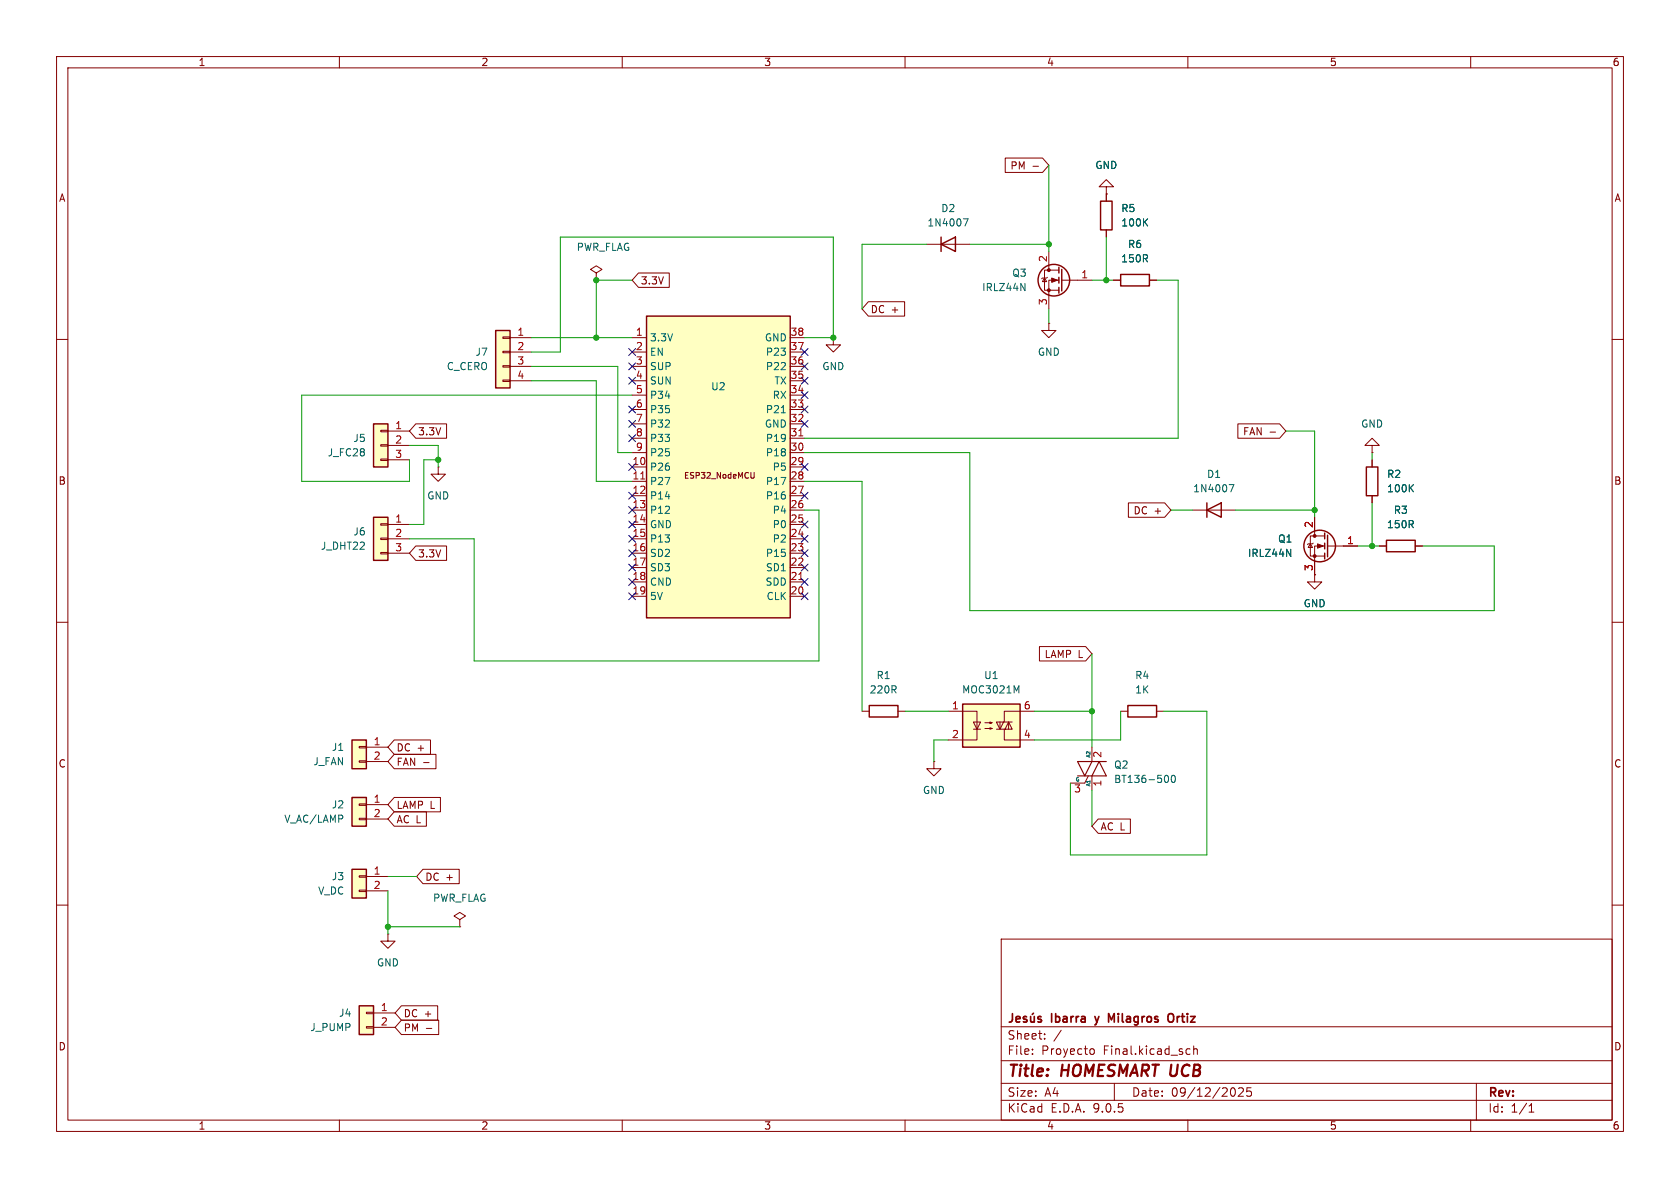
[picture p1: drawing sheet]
<svg xmlns="http://www.w3.org/2000/svg" width="297mm" height="210mm" viewBox="0 0 297 210" stroke-linecap="round" stroke-linejoin="round" font-family="sans-serif">
<g fill="none" stroke="#840000" stroke-width=".18">
<path d="M10 10h277v190h-277zM12 12h273v186h-273zM60 10v2M110 10v2M160 10v2M210 10v2M260 10v2M163.8 43.2h7.6M10 60h2M285 60h2M10 110h2M285 110h2"/>
<path d="M10 160h2M177 166h108v32h-108zM285 160h2M60 198v2M110 198v2M160 198v2M177 194.5h108M177 191.5h108M177 187.5h108M177 181.5h108M182.5 186.3v.1M182.5 185.5v.1"/>
<path d="M184.7 183.6v.1M184.7 182.8v.1M187.6 182.1l-1.3 2M193 185.4l.3 .1 .2 .2-.1 .6-.4 .1M197 191.5v3M210 185.4l.4 .1M210 198v2M210.4 186.3l-.4 .1M211 185.5l.2-.1 .4 .1 .1 .9M211 184.9v1.5M218 192.3a.94 .94 0 0 1 0 1.5M219 192.4l.5-.1 .2 .1 .1 .3-.9 1.1h.9"/>
<path d="M221.2 192.3h-.7l-.1 .7 .2-.1h.5l.1 .3v.5l-.2 .1-.6-.1M260 198v2M261 191.5v6.5M270.3 196.6h.9M270.3 195.5l.4-.4v1.5"/>
</g>
<path d="M179 179.2v1.1a.48 .48 0 0 1-.6 .4M181.5 179.8l-.4-.1-.2 .2 .1 .2 .5 .2v.3h-.6M182.2 179.7l.1 .9 .3 .1 .2-.2M182.7 179.1l-.2 .2M182.8 179.7v1M184.1 179.8l-.4-.1-.2 .2 .1 .2 .5 .2v.3h-.6M193.6 179.7l.3 1M197 179.2l-.5 1.1-.5-1.1v1.5M206.7 179.3a.5 .5 0 0 1 .5-.1 .5 .5 0 0 1 .3 .5v.5a.5 .5 0 0 1-.5 .5 .5 .5 0 0 1-.5-.5v-.5zM179.6 180.2l.7-.2v-.2l-.5-.1-.2 .2 .1 .7h.6M193.7 181.1l-.1 .1" fill="none" stroke="#840000" stroke-width=".3"/>
<path d="M166.4 43.2l2.5-1.3v2.6zM166.4 41.9v2.6" fill="none" stroke="#840000" stroke-width=".25"/>
<path d="M170.3 38.7h.8l-.5 1.2" fill="none" stroke="#006464" stroke-width=".18"/>
<path d="M62.2 141h2.6v5.1h-2.6z" fill="#ffffc2"/>
<path d="M199.4 124.7h5.1v2h-5.1zM62.2 141h2.6v5.1h-2.6z" fill="none" stroke="#840000" stroke-width=".25"/>
<path d="M165.1 134.6v1.3h1.3l-1.3 1.3-1.3-1.3h1.3M165.1 134.6h.1M198.1 125.7h1.3M204.5 125.7h1.2M63.5 142.1h1.3v.3h-1.3zM63.5 144.7h1.3v.2h-1.3zM64.8 142.2h3.8M64.8 144.8h3.8" fill="none" stroke="#840000" stroke-width=".18"/>
<path d="M170.2 124.5h10.1v7.6h-10.1z" fill="#ffffc2"/>
<path d="M241.6 82.6h2v5h-2zM170.2 124.5h10.1v7.6h-10.1z" fill="none" stroke="#840000" stroke-width=".25"/>
<g fill="none" stroke="#840000" stroke-width=".18">
<path d="M195.6 33h-1.3l1.3-1.2 1.2 1.2h-1.2v1.3M195.6 34.3h.1M185.4 57.2v1.2h1.3l-1.3 1.3-1.3-1.3h1.3M185.4 57.2h.1M242.6 78.7h1.2l-1.2-1.2-1.3 1.2h1.3v1.3M242.6 80h.1M242.6 81.3v1.3M242.6 87.6v1.3M167.6 125.7h5.1v5.1h-5.1M172.1 127.6h1.3l-.7 1.3zM172.1 128.9h1.3M174.1 127.8h1.3l-.4 .1v-.3l.4 .2"/>
<path d="M174.1 128.8h1.3l-.4 .1v-.2l.4 .1M176.1 128.9h2.8l-.6-1.3-.6 1.3M176.8 127.6v1.3M177.4 127.6l-.6 1.3-.7-1.3h2.8M177.5 128.9v1.9h5.4M178.3 127.6v1.3M182.9 125.7h-5.4v1.9M192.4 137.2l-.6 1.2h-2.6M193 132.1v2.5M193 137.2v2.5"/>
</g>
<path d="M249.3 86.2l.6 .7M249.9 85.7l-.7 .7M179.7 122.1l.4-.9v1.3M206.2 137.1a.68 .68 0 0 1 .4 .6 .68 .68 0 0 1-.4 .6M207.2 137.1h.2a.68 .68 0 0 1 .4 .6 .68 .68 0 0 1-.4 .6 .84 .84 0 0 1-.2-1.2z" fill="none" stroke="#006464" stroke-width=".18"/>
<path d="M190.5 137.2h5.1l-1.3-2.6-1.3 2.6M193 134.6l-1.2 2.6-1.3-2.6h5.1" fill="none" stroke="#840000" stroke-width=".2"/>
<path d="M63.5 177.8h2.5v5.1h-2.5z" fill="#ffffc2"/>
<g fill="none" stroke="#840000" stroke-width=".25">
<path d="M234.2 94.2v1.1M234.2 96v1M234.2 97.8v1M234.7 94.6v3.8M63.5 177.8h2.5v5.1h-2.5z"/>
<circle cx="233.3" cy="96.5" r="2.79"/>
</g>
<path d="M147.3 59.7v1.3h1.3l-1.3 1.2-1.3-1.2h1.3M147.3 59.7h.1M231.6 96.1l.4 .7h-.7zM232.2 96l-.2 .1h-.7l-.2 .2M232.4 91.4v3.3M234.2 94.7h-2.6v3.6h2.6M234.2 96.5h-1.8v5.1M234.7 96.5h5.3M64.8 178.9h1.2v.3h-1.2zM66 179.1h3.8M64.8 181.5h1.2v.2h-1.2zM66 181.6h3.8" fill="none" stroke="#840000" stroke-width=".18"/>
<g fill="#840000" stroke="#840000" stroke-width=".18">
<path d="M232.9 96.1l1 .4-1 .4z"/>
<circle cx="232.4" cy="94.7" r=".25"/>
<circle cx="232.4" cy="98.3" r=".25"/>
</g>
<path d="M227.5 97.1l.7 1.3v-1.3" fill="none" stroke="#006464" stroke-width=".18"/>
<path d="M87.6 58.4h2.6v10.2h-2.6z" fill="#ffffc2"/>
<g fill="none" stroke="#840000" stroke-width=".25">
<path d="M87.6 58.4h2.6v10.2h-2.6zM187.2 47.2v1.1M187.2 49v1M187.2 50.8v1M187.7 47.6v3.8M245.1 95.5h5.1v2h-5.1zM153.7 124.7h5v2h-5z"/>
<circle cx="186.3" cy="49.5" r="2.79"/>
</g>
<g fill="none" stroke="#840000" stroke-width=".18">
<path d="M88.9 59.6h1.3v.2h-1.3zM90.2 59.7h3.8M184.7 49.1l.3 .7h-.7zM185.2 49l-.2 .1h-.7l-.2 .2M185.4 44.5v3.3M187.2 47.8h-2.5v3.5h2.5M187.2 49.5h-1.8v5.1M187.7 49.5h5.3M88.9 62.1h1.3v.3h-1.3zM88.9 64.6h1.3v.3h-1.3zM88.9 67.2h1.3v.2h-1.3zM90.2 62.2h3.8"/>
<path d="M90.2 64.8h3.8M90.2 67.3h3.8M243.8 96.5h1.3M250.2 96.5h1.3M232.4 101.6v1.3h1.3l-1.3 1.2-1.3-1.2h1.3M232.4 101.6h.1M152.4 125.7h1.3M158.7 125.7h1.3"/>
</g>
<g fill="#840000" stroke="#840000" stroke-width=".18">
<path d="M185.9 49.1l1 .4-1 .4z"/>
<circle cx="185.4" cy="47.8" r=".25"/>
<circle cx="185.4" cy="51.3" r=".25"/>
</g>
<path d="M180.5 50.1l.7 1.3v-1.3" fill="none" stroke="#006464" stroke-width=".18"/>
<path d="M66 91.4h2.6v7.7h-2.6z" fill="#ffffc2"/>
<path d="M198.1 48.5h5.1v2h-5.1zM66 91.4h2.6v7.7h-2.6z" fill="none" stroke="#840000" stroke-width=".25"/>
<path d="M196.8 49.5h1.3M203.2 49.5h1.3M67.3 92.6h1.3v.2h-1.3zM67.3 95.1h1.3v.3h-1.3zM67.3 97.7h1.3v.2h-1.3zM68.6 92.7h3.8M68.6 95.3h3.8M68.6 97.8h3.8" fill="none" stroke="#840000" stroke-width=".18"/>
<path d="M66 74.9h2.6v7.7h-2.6z" fill="#ffffc2"/>
<path d="M194.6 35.6h2v5h-2zM66 74.9h2.6v7.7h-2.6z" fill="none" stroke="#840000" stroke-width=".25"/>
<g fill="none" stroke="#840000" stroke-width=".18">
<path d="M195.6 34.3v1.3M105.4 48.3l1-.7-1-.6-1 .6 1 .7v1.2M105.4 49.5h.1M195.6 40.6v1.3M67.3 76.1h1.3v.2h-1.3zM67.3 78.6h1.3v.3h-1.3zM68.6 76.2h3.8M68.6 78.7h3.8M67.3 81.2h1.3v.2h-1.3zM68.6 81.3h3.8M77.5 82.6v1.2h1.2l-1.2 1.3-1.3-1.3h1.3M77.5 82.6h.1"/>
<path d="M68.6 165.1v1.3h1.2l-1.2 1.2-1.3-1.2h1.3M68.6 165.1h.1"/>
</g>
<path d="M202.3 39.2l.6 .7M202.9 38.7l-.7 .7" fill="none" stroke="#006464" stroke-width=".18"/>
<path d="M114.3 55.9h25.4v53.3h-25.4z" fill="#ffffc2"/>
<path d="M114.3 55.9h25.4v53.3h-25.4z" fill="none" stroke="#840000" stroke-width=".25"/>
<g fill="none" stroke="#840000" stroke-width=".18">
<path d="M111.8 59.7h2.5M139.7 59.7h2.5M111.8 62.2h2.5M111.8 64.8h2.5M111.8 67.3h2.5M111.8 69.9h2.5M111.8 72.4h2.5M111.8 74.9h2.5M111.8 77.5h2.5M139.7 62.2h2.5M139.7 64.8h2.5M139.7 67.3h2.5"/>
<path d="M139.7 69.9h2.5M139.7 72.4h2.5M139.7 74.9h2.5M139.7 77.5h2.5M111.8 80h2.5M111.8 82.6h2.5M111.8 85.1h2.5M111.8 87.6h2.5M111.8 90.2h2.5M111.8 92.7h2.5M111.8 95.3h2.5M111.8 97.8h2.5"/>
<path d="M133.3 83.5v.8l-.4 .2M139.7 80h2.5M139.7 82.6h2.5M139.7 85.1h2.5M139.7 87.6h2.5M139.7 90.2h2.5M139.7 92.7h2.5M139.7 95.3h2.5M139.7 97.8h2.5M111.8 100.3h2.5M111.8 102.9h2.5M111.8 105.4h2.5"/>
<path d="M139.7 100.3h2.5M139.7 102.9h2.5M139.7 105.4h2.5"/>
</g>
<path d="M141.2 77.1h.7M113.3 84.7h.7M141.2 102.5h.7" fill="none" stroke="#a90000" stroke-width=".18"/>
<path d="M138.1 73h.7" fill="none" stroke="#006464" stroke-width=".18"/>
<path d="M62.2 153.7h2.6v5.1h-2.6z" fill="#ffffc2"/>
<path d="M213.4 90.2l2.5-1.3v2.5zM213.4 88.9v2.5M62.2 153.7h2.6v5.1h-2.6z" fill="none" stroke="#840000" stroke-width=".25"/>
<path d="M210.8 90.2h7.6M63.5 154.8h1.3v.3h-1.3zM63.5 157.4h1.3v.2h-1.3zM64.8 154.9h3.8M64.8 157.5h3.8M81.3 162.6l1-.7-1-.6-1 .6 1 .7v1.2M81.3 163.8h.1" fill="none" stroke="#840000" stroke-width=".18"/>
<path d="M217.3 85.7h.8l-.5 1.2" fill="none" stroke="#006464" stroke-width=".18"/>
<path d="M62.2 130.8h2.6v5.1h-2.6z" fill="#ffffc2"/>
<path d="M62.2 130.8h2.6v5.1h-2.6z" fill="none" stroke="#840000" stroke-width=".25"/>
<g fill="none" stroke="#840000" stroke-width=".18">
<path d="M177.7 27.9h6.6l1.1 1.3-1.1 1.3h-6.6zM182.6 29.4h1M195.6 34.3h.1M195.6 34.3v1.3M112.9 48.3h5.4v2.5h-5.4l-1.1-1.3zM153.5 53.3h6.4v2.6h-6.4l-1.1-1.3zM195.6 40.6v1.3M196.8 49.5h1.3M203.2 49.5h1.3M73.5 74.9h5.4v2.6h-5.4l-1.1-1.3zM218.8 74.9h7.4l1.1 1.3-1.1 1.3h-7.4zM224.5 76.4h1"/>
<path d="M73.5 96.5h5.4v2.6h-5.4l-1.1-1.3zM199.5 88.9h6.4l1.1 1.3-1.1 1.2h-6.4zM232.4 91.4v2.6M232.4 99.1v2.5M237.5 96.5h2.5M242.6 81.3v1.3M242.6 87.6v1.3M243.8 96.5h1.3M250.2 96.5h1.3M183.8 114.3h8.1l1.1 1.3-1.1 1.2h-8.1zM232.4 101.6h.1M63.5 132h1.3v.2h-1.3z"/>
<path d="M63.5 134.5h1.3v.2h-1.3zM64.8 132.1h3.8M64.8 134.6h3.8M69.7 130.8h6.4v2.6h-6.4l-1.1-1.3zM69.7 133.3h7.4v2.6h-7.4l-1.1-1.3zM74.9 134.8h1M69.7 143.5h5.7v2.6h-5.7l-1.1-1.3zM69.7 141h8.2v2.5h-8.2l-1.1-1.3zM74.8 153.7h6.4v2.5h-6.4l-1.1-1.3zM194.2 144.8h5.6v2.5h-5.6l-1.2-1.2zM71 177.8h6.4v2.5h-6.4l-1.2-1.2zM71 180.3h6.6v2.6h-6.6l-1.2-1.3z"/>
<path d="M75.4 181.8h.9"/>
</g>
<g fill="none" stroke="#009600" stroke-width=".18">
<path d="M185.4 29.2v15.3M94 59.7h17.8M111.8 49.5h-6.4v10.2M142.2 59.7h5.1v-17.8h-48.2v20.3h-5.1M163.8 43.2h-11.4v11.4M171.4 43.2h14M185.4 54.6v2.6M193 49.5h3.8M195.6 41.9v7.6M204.5 49.5h3.8v28h-66.1M72.4 78.7h5.1v3.9M94 67.3h11.4v17.8h6.4"/>
<path d="M94 64.8h15.2v15.2h2.6M111.8 69.9h-58.5v15.2h19.1v-3.8M227.3 76.2h5.1v15.2M77.5 81.3h-2.6v11.4h-2.5M142.2 90.2h2.6v26.6h-61v-21.5h-11.4M142.2 85.1h10.2v40.6M142.2 80h29.2v28h92.8v-11.5h-12.7M207 90.2h3.8M218.4 90.2h14M240 96.5h3.8M242.6 80v1.3M242.6 88.9v7.6"/>
<path d="M193 115.6v16.5M160 125.7h7.6M167.6 130.8h-2.5v3.8M182.9 125.7h10.1M193 139.7v6.4M198.1 125.7v5.1h-15.2M205.7 125.7h7.7v25.4h-24.2v-12.7M68.6 154.9h5.1M68.6 157.5v7.6M68.6 163.8h12.7"/>
</g>
<g fill="none" stroke="#000084" stroke-width=".18">
<path d="M111.2 66.7l1.2 1.2M111.2 61.6l1.2 1.2M111.2 64.2l1.2 1.2M111.2 71.8l1.2 1.2M111.2 74.3l1.2 1.2M111.2 76.9l1.2 1.2M112.4 66.7l-1.2 1.2M112.4 61.6l-1.2 1.2M112.4 64.2l-1.2 1.2M112.4 71.8l-1.2 1.2M112.4 74.3l-1.2 1.2M112.4 76.9l-1.2 1.2"/>
<path d="M141.6 74.3l1.2 1.2M141.6 71.8l1.2 1.2M141.6 64.2l1.2 1.2M141.6 69.2l1.2 1.3M141.6 61.6l1.2 1.2M141.6 66.7l1.2 1.2M142.8 74.3l-1.2 1.2M142.8 71.8l-1.2 1.2M142.8 64.2l-1.2 1.2M142.8 69.2l-1.2 1.3M142.8 61.6l-1.2 1.2M142.8 66.7l-1.2 1.2"/>
<path d="M111.2 92.1l1.2 1.2M111.2 94.6l1.2 1.3M111.2 97.2l1.2 1.2M111.2 99.7l1.2 1.2M111.2 89.6l1.2 1.2M111.2 81.9l1.2 1.3M111.2 87l1.2 1.2M112.4 94.6l-1.2 1.3M112.4 99.7l-1.2 1.2M112.4 92.1l-1.2 1.2M112.4 97.2l-1.2 1.2M112.4 89.6l-1.2 1.2"/>
<path d="M112.4 81.9l-1.2 1.3M112.4 87l-1.2 1.2M141.6 87l1.2 1.2M141.6 97.2l1.2 1.2M141.6 94.6l1.2 1.3M141.6 99.7l1.2 1.2M141.6 81.9l1.2 1.3M141.6 92.1l1.2 1.2M142.8 87l-1.2 1.2M142.8 97.2l-1.2 1.2M142.8 94.6l-1.2 1.3M142.8 99.7l-1.2 1.2"/>
<path d="M142.8 81.9l-1.2 1.3M142.8 92.1l-1.2 1.2M111.2 104.8l1.2 1.2M111.2 102.3l1.2 1.2M112.4 104.8l-1.2 1.2M112.4 102.3l-1.2 1.2M141.6 102.3l1.2 1.2M141.6 104.8l1.2 1.2M142.8 102.3l-1.2 1.2M142.8 104.8l-1.2 1.2"/>
</g>
<path d="M202.3 39.2l.6 .7M202.9 38.7l-.7 .7M227.5 97.1l.7 1.3v-1.3M249.3 86.2l.6 .7M249.9 85.7l-.7 .7" fill="none" stroke="#006464" stroke-width=".18"/>
<g fill="#009600" stroke="#009600" stroke-width=".18">
<circle cx="147.3" cy="59.7" r=".46"/>
<circle cx="68.6" cy="163.8" r=".46"/>
<circle cx="242.6" cy="96.5" r=".46"/>
<circle cx="185.4" cy="43.2" r=".46"/>
<circle cx="195.6" cy="49.5" r=".46"/>
<circle cx="193" cy="125.7" r=".46"/>
<circle cx="232.4" cy="90.2" r=".46"/>
<circle cx="105.4" cy="49.5" r=".46"/>
<circle cx="105.4" cy="59.7" r=".46"/>
<circle cx="77.5" cy="81.3" r=".46"/>
</g>
<g font-size="2.8" fill="#840000">
<text x="178" y="190.9">Title:</text>
<text x="187.7" y="190.9">HOMESMART UCB</text>
</g>
<g font-size="2.1" fill="#840000">
<text x="178" y="184">Sheet:</text>
<text x="186" y="181.2">Ibarra</text>
<text x="194.3" y="181.2">y</text>
<text x="197.2" y="181.2">Milagros</text>
<text x="208.4" y="181.2">Ortiz</text>
<text x="178" y="186.7">File:</text>
<text x="184.1" y="186.7">Proyecto</text>
<text x="195.1" y="186.7">Final.kicad_sch</text>
<text x="178" y="196.9">KiCad</text>
<text x="178" y="194.1">Size:</text>
<text x="184.7" y="194.1">A4</text>
<text x="185.7" y="196.9">E.D.A.</text>
<text x="193.3" y="196.9">9.0.5</text>
<text x="200" y="194.1">Date:</text>
<text x="207" y="194.1">09/12/2025</text>
<text x="263" y="194.3">Rev:</text>
<text x="263" y="196.9">Id:</text>
<text x="267.1" y="196.9">1/1</text>
</g>
<g font-size="1.8" fill="#840000">
<text x="35" y="11.9">1</text>
<text x="85" y="11.9">2</text>
<text x="135" y="11.9">3</text>
<text x="185" y="11.9">4</text>
<text x="235" y="11.9">5</text>
<text x="285" y="11.9">6</text>
<text x="10.3" y="35.9">A</text>
<text x="178.5" y="30.2">PM</text>
<text x="285.3" y="35.9">A</text>
<text x="113.2" y="50.5">3.3V</text>
<text x="153.8" y="55.6">DC +</text>
<text x="73.8" y="77.2">3.3V</text>
<text x="219.7" y="77.2">FAN -</text>
<text x="10.3" y="85.9">B</text>
<text x="285.3" y="85.9">B</text>
<text x="200.3" y="91.1">DC +</text>
<text x="73.8" y="98.7">3.3V</text>
<text x="184.6" y="116.5">LAMP L</text>
<text x="10.3" y="135.9">C</text>
<text x="70" y="133">DC +</text>
<text x="70" y="135.6">FAN -</text>
<text x="285.3" y="135.9">C</text>
<text x="70" y="143.2">LAMP L</text>
<text x="70" y="145.7">AC L</text>
<text x="194.5" y="147">AC L</text>
<text x="75.1" y="155.9">DC +</text>
<text x="10.3" y="185.9">D</text>
<text x="71.3" y="180">DC +</text>
<text x="71.3" y="182.6">PM</text>
<text x="285.3" y="185.9">D</text>
<text x="35" y="199.9">1</text>
<text x="85" y="199.9">2</text>
<text x="135" y="199.9">3</text>
<text x="185" y="199.9">4</text>
<text x="235" y="199.9">5</text>
<text x="285" y="199.9">6</text>
</g>
<g font-size="1.8" fill="#006464">
<text x="193.5" y="30.1">GND</text>
<text x="163.8" y="40.2">1N4007</text>
<text x="166.3" y="37.7">D2</text>
<text x="198.1" y="37.7">R5</text>
<text x="198.1" y="40.2">100K</text>
<text x="101.9" y="44.6">PWR_FLAG</text>
<text x="198.1" y="46.6">150R</text>
<text x="199.3" y="44">R6</text>
<text x="173.5" y="51.7">IRLZ44N</text>
<text x="178.9" y="49.1">Q3</text>
<text x="78.9" y="65.6">C_CERO</text>
<text x="84" y="63.1">J7</text>
<text x="114.8" y="60.6">3.3V</text>
<text x="114.8" y="63.1">EN</text>
<text x="114.8" y="65.6">SUP</text>
<text x="135.1" y="60.6">GND</text>
<text x="135.3" y="63.1">P23</text>
<text x="135.3" y="65.6">P22</text>
<text x="145.3" y="65.6">GND</text>
<text x="183.4" y="63.1">GND</text>
<text x="114.8" y="68.2">SUN</text>
<text x="114.8" y="70.7">P34</text>
<text x="125.6" y="69.2">U2</text>
<text x="136.5" y="70.7">RX</text>
<text x="136.8" y="68.2">TX</text>
<text x="114.8" y="73.3">P35</text>
<text x="114.8" y="75.8">P32</text>
<text x="135.1" y="75.8">GND</text>
<text x="135.3" y="73.3">P21</text>
<text x="240.5" y="75.8">GND</text>
<text x="57.8" y="80.9">J_FC28</text>
<text x="62.4" y="78.3">J5</text>
<text x="114.8" y="78.3">P33</text>
<text x="114.8" y="80.9">P25</text>
<text x="114.8" y="83.4">P26</text>
<text x="135.3" y="78.3">P19</text>
<text x="135.3" y="80.9">P18</text>
<text x="136.5" y="83.4">P5</text>
<text x="75.4" y="88.5">GND</text>
<text x="114.8" y="86">P27</text>
<text x="114.8" y="88.5">P14</text>
<text x="135.3" y="86">P17</text>
<text x="135.3" y="88.5">P16</text>
<text x="210.8" y="87.2">1N4007</text>
<text x="213.3" y="84.7">D1</text>
<text x="245.1" y="84.7">R2</text>
<text x="245.1" y="87.2">100K</text>
<text x="62.4" y="94.8">J6</text>
<text x="114.8" y="91">P12</text>
<text x="114.8" y="93.6">GND</text>
<text x="136.5" y="91">P4</text>
<text x="136.5" y="93.6">P0</text>
<text x="245.1" y="93.6">150R</text>
<text x="246.3" y="91">R3</text>
<text x="56.6" y="97.4">J_DHT22</text>
<text x="114.8" y="96.1">P13</text>
<text x="114.8" y="98.7">SD2</text>
<text x="114.8" y="101.2">SD3</text>
<text x="135.3" y="98.7">P15</text>
<text x="135.3" y="101.2">SD1</text>
<text x="136.5" y="96.1">P2</text>
<text x="220.5" y="98.7">IRLZ44N</text>
<text x="225.8" y="96.1">Q1</text>
<text x="114.8" y="103.7">CND</text>
<text x="114.8" y="106.3">5V</text>
<text x="135.2" y="103.7">SDD</text>
<text x="135.4" y="106.3">CLK</text>
<text x="230.4" y="107.5">GND</text>
<text x="153.7" y="122.8">220R</text>
<text x="154.9" y="120.2">R1</text>
<text x="170" y="122.8">MOC3021M</text>
<text x="173.9" y="120.2">U1</text>
<text x="200.6" y="120.2">R4</text>
<text x="200.6" y="122.8">1K</text>
<text x="55.3" y="135.5">J_FAN</text>
<text x="58.6" y="132.9">J1</text>
<text x="196.9" y="136.1">Q2</text>
<text x="58.6" y="143.1">J2</text>
<text x="163.1" y="140.6">GND</text>
<text x="196.9" y="138.6">BT136-500</text>
<text x="50.2" y="145.6">V_AC/LAMP</text>
<text x="58.6" y="155.8">J3</text>
<text x="56.2" y="158.3">V_DC</text>
<text x="76.5" y="159.6">PWR_FLAG</text>
<text x="66.5" y="171">GND</text>
<text x="59.8" y="179.9">J4</text>
<text x="54.8" y="182.5">J_PUMP</text>
</g>
<g font-size="1.8" fill="#a90000">
<text x="185.2" y="46.4" transform="rotate(-90 185.2 46.4)">2</text>
<text x="191.1" y="49.3">1</text>
<text x="91.4" y="59.4">1</text>
<text x="112.3" y="59.4">1</text>
<text x="139.7" y="59.4">38</text>
<text x="185.2" y="54" transform="rotate(-90 185.2 54)">3</text>
<text x="91.4" y="62">2</text>
<text x="91.4" y="64.5">3</text>
<text x="112.3" y="62">2</text>
<text x="112.3" y="64.5">3</text>
<text x="139.7" y="62">37</text>
<text x="139.7" y="64.5">36</text>
<text x="91.4" y="67.1">4</text>
<text x="112.3" y="67.1">4</text>
<text x="112.3" y="69.6">5</text>
<text x="139.7" y="67.1">35</text>
<text x="139.7" y="69.6">34</text>
<text x="69.8" y="75.9">1</text>
<text x="112.3" y="72.1">6</text>
<text x="112.3" y="74.7">7</text>
<text x="112.3" y="77.2">8</text>
<text x="139.7" y="72.1">33</text>
<text x="139.7" y="74.7">32</text>
<text x="139.7" y="77.2">31</text>
<text x="69.8" y="78.5">2</text>
<text x="69.8" y="81">3</text>
<text x="111.7" y="82.3">10</text>
<text x="112.3" y="79.8">9</text>
<text x="139.7" y="79.8">30</text>
<text x="139.7" y="82.3">29</text>
<text x="111.7" y="84.8">11</text>
<text x="111.7" y="87.4">12</text>
<text x="111.7" y="89.9">13</text>
<text x="139.7" y="84.8">28</text>
<text x="139.7" y="87.4">27</text>
<text x="139.7" y="89.9">26</text>
<text x="69.8" y="92.5">1</text>
<text x="69.8" y="95">2</text>
<text x="111.7" y="92.5">14</text>
<text x="111.7" y="95">15</text>
<text x="139.7" y="92.5">25</text>
<text x="139.7" y="95">24</text>
<text x="232.2" y="93.4" transform="rotate(-90 232.2 93.4)">2</text>
<text x="69.8" y="97.5">3</text>
<text x="111.7" y="97.5">16</text>
<text x="111.7" y="100.1">17</text>
<text x="139.7" y="97.5">23</text>
<text x="139.7" y="100.1">22</text>
<text x="232.2" y="101" transform="rotate(-90 232.2 101)">3</text>
<text x="238.1" y="96.3">1</text>
<text x="111.7" y="102.6">18</text>
<text x="111.7" y="105.2">19</text>
<text x="139.7" y="102.6">21</text>
<text x="139.7" y="105.2">20</text>
<text x="168.2" y="125.5">1</text>
<text x="180.9" y="125.5">6</text>
<text x="66" y="131.8">1</text>
<text x="168.2" y="130.6">2</text>
<text x="180.9" y="130.6">4</text>
<text x="66" y="134.4">2</text>
<text x="195" y="134.1" transform="rotate(-90 195 134.1)">2</text>
<text x="66" y="142">1</text>
<text x="189.8" y="140.4">3</text>
<text x="195" y="139.1" transform="rotate(-90 195 139.1)">1</text>
<text x="66" y="144.5">2</text>
<text x="66" y="154.7">1</text>
<text x="66" y="157.2">2</text>
<text x="67.2" y="178.8">1</text>
<text x="67.2" y="181.4">2</text>
</g>
<text font-size="1.4" fill="#840000" x="120.8" y="84.8">ESP32_NodeMCU</text>
<g font-size=".9" fill="#006464">
<text x="192.8" y="134.1" transform="rotate(-90 192.8 134.1)">A2</text>
<text x="190" y="138.2">G</text>
<text x="192.8" y="139.2" transform="rotate(-90 192.8 139.2)">A1</text>
</g>
</svg>
